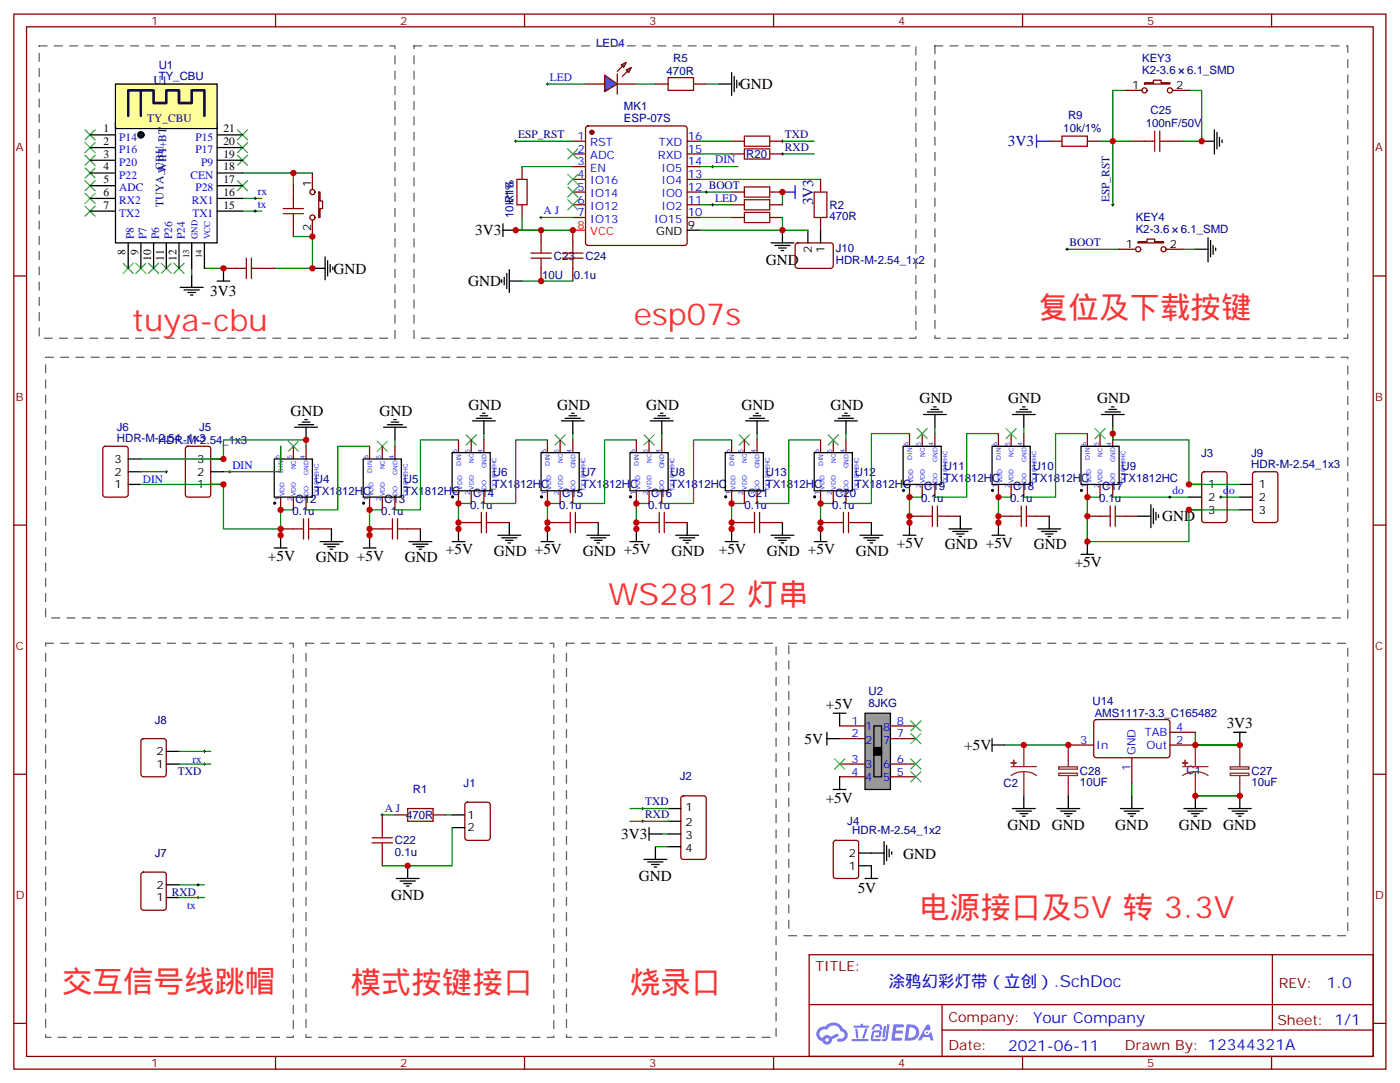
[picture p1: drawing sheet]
<svg xmlns="http://www.w3.org/2000/svg" width="389mm" height="301mm" viewBox="0 0 389 301" stroke-linecap="round" stroke-linejoin="round" font-family="sans-serif">
<g fill="none" stroke="#870000" stroke-width=".35">
<path d="M159.1 39.2h3.5M162.8 35.2l.5-.2h26.8l.5 .2 .2 .5v31.7l-.2 .5-.5 .2h-26.8l-.5-.2-.2-.5v-31.7zM190.8 39.2h3.5M203.2 39.2h3.5M213.7 39.2h3.6M291.4 39.2h3.5M301.9 39.2h3.6M312.5 25.1h4.6M314.3 39.2h3.5M317.8 23h2.5v-.7h2.1v.7h2.5v.3h-7.1zM324.9 39.2h3.5M325.6 25.1h4.6"/>
<path d="M81.5 51.5v3.6M86.7 48v4.6M88.5 53.3h.4v2.5h.7v2.1h-.7v2.5h-.4zM145 46.2v3.6M145 56.8v3.6M159.1 42.7h3.5M159.1 46.2h3.5M159.1 49.8h3.5M159.1 53.3h3.5M159.1 56.8h3.5M190.8 42.7h3.5M190.8 46.2h3.5"/>
<path d="M190.8 49.8h3.5M190.8 53.3h3.5M190.8 56.8h3.5M203.2 42.7h3.5M203.2 53.3h3.5M203.2 56.8h3.5M213.7 42.7h3.6M213.7 53.3h3.6M213.7 56.8h3.6M62.1 74.5h3.5M72.6 74.5h3.6M81.5 62.1v3.6"/>
<path d="M86.7 61.1v4.6M150.2 63.9v3.5M150.2 74.5v3.5M159.1 63.9v3.5M159.1 74.5v3.5M159.1 60.4h3.5M190.8 60.4h3.5M203.2 60.4h3.5M213.7 60.4h3.6M310.8 69.2h4.5M316.1 67.1h2.4v-.7h2.1v.7h2.5v.3h-7zM323.8 69.2h4.6"/>
<path d="M77.9 123.9v3.5M77.9 138v3.5M81.5 123.9v3.5M81.5 138v3.5M85 123.9v3.5M85 138v3.5M102.6 123.9v3.5M102.6 138v3.5M106.2 123.9v3.5M106.2 138v3.5M109.7 123.9v3.5M109.7 138v3.5"/>
<path d="M127.3 122.1v3.5M127.3 136.2v3.5M130.8 122.1v3.5M130.8 136.2v3.5M134.4 122.1v3.5M134.4 136.2v3.5M152 122.1v3.5M152 136.2v3.5M155.5 122.1v3.5M155.5 136.2v3.5M159.1 122.1v3.5M159.1 136.2v3.5"/>
<path d="M176.7 122.1v3.5M176.7 136.2v3.5M180.2 122.1v3.5M180.2 136.2v3.5M183.8 122.1v3.5M183.8 136.2v3.5M203.2 122.1v3.5M203.2 136.2v3.5M206.7 122.1v3.5M206.7 136.2v3.5M210.2 122.1v3.5M210.2 136.2v3.5"/>
<path d="M227.9 122.1v3.5M227.9 136.2v3.5M231.4 122.1v3.5M231.4 136.2v3.5M234.9 122.1v3.5M234.9 136.2v3.5M252.6 120.3v3.6M252.6 134.4v3.6M256.1 120.3v3.6M256.1 134.4v3.6M259.6 120.3v3.6M259.6 134.4v3.6"/>
<path d="M277.2 120.3v3.6M277.2 134.4v3.6M280.8 120.3v3.6M280.8 134.4v3.6M284.3 120.3v3.6M284.3 134.4v3.6M301.9 120.3v3.6M301.9 134.4v3.6M305.5 120.3v3.6M305.5 134.4v3.6M309 120.3v3.6M309 134.4v3.6"/>
<path d="M77.9 146.8h3.6M88.5 146.8h3.5M102.6 146.8h3.6M113.2 146.8h3.5M127.3 145h3.5M137.9 145h3.5M152 145h3.5M162.6 145h3.5M176.7 145h3.5M187.3 145h3.5M203.2 145h3.5M213.7 145h3.6"/>
<path d="M227.9 145h3.5M238.4 145h3.6M252.6 143.3h3.5M263.1 143.3h3.6M277.2 143.3h3.6M287.8 143.3h3.6M301.9 143.3h3.6M312.5 143.3h3.6M303.9 199.9l.5-.2 20 .1 .5 .6-.1 9.5-.6 .4-20.1-.1-.4-.6v-9.2zM296.7 206.8h7M314.3 210.3v7M324.9 206.8h7"/>
<path d="M324.9 203.2h7M106.2 226.2v3.5M106.2 236.7v3.6"/>
<circle cx="317.8" cy="25.1" r=".71"/>
<circle cx="324.9" cy="25.1" r=".71"/>
<circle cx="86.7" cy="53.3" r=".71"/>
<circle cx="86.7" cy="60.4" r=".71"/>
<circle cx="316.1" cy="69.2" r=".71"/>
<circle cx="323.1" cy="69.2" r=".71"/>
</g>
<g fill="none" stroke="#008700" stroke-width=".35">
<path d="M194.3 39.2h8.9M217.3 39.2h8.8M305.5 39.2h8.8M312.5 25.1h-3.5v31.7M330.2 25.1h3.5v14.1h-5.3M67.3 48h14.2v3.5M67.3 58.6h5.3M67.3 55.1h5.3M81.5 48h5.2M145 46.2h14.1M194.3 46.2h10.6M194.3 42.7h8.9"/>
<path d="M194.3 53.3h8.9M194.3 56.8h8.9M217.3 53.3v3.5M217.3 42.7h8.8M53.2 74.5v1.7M56.8 74.5h5.3M81.5 65.7h5.2v8.8h-10.5M145 60.4v3.5h-1.8h15.9M145 78h14.1M194.3 60.4h8.9M217.3 60.4v3.5h-23M296.3 69.2h14.5"/>
<path d="M328.4 69.2h3.5M259.6 118.6v1.7M284.3 118.6v1.7M77.9 123.9v7h-15.8M102.6 123.9h-8.8v17.6h-8.8M109.7 122.1v1.8M127.3 122.1h-10.6v19.4h-7M130.8 139.7h-3.5v7.1v-1.8M134.4 120.3v1.8M152 122.1h-8.8v17.6h-8.8M155.5 139.7h-3.5v7.1v-1.8M159.1 120.3v1.8"/>
<path d="M176.7 122.1h-8.8v17.6h-8.8M180.2 139.7h-3.5v7.1v-1.8M183.8 120.3v1.8M203.2 122.1h-10.6v17.6h-8.8M206.7 139.7h-3.5v7.1v-1.8M210.2 120.3v1.8M227.9 122.1h-8.9v17.6h-8.8M231.4 139.7h-3.5v7.1v-1.8M234.9 120.3v1.8M252.6 120.3h-10.6v19.4h-7.1M256.1 138h-3.5v7v-1.7M277.2 120.3h-8.8v17.7h-8.8"/>
<path d="M280.8 138h-3.6v7v-1.7M301.9 120.3h-8.8v17.7h-8.8M305.5 138h-3.6v12.3v-7M309 138h21.2M81.5 141.5h-3.6v7.1v-1.8M106.2 141.5h-3.6v7.1v-1.8M279 206.8h17.7M314.3 217.3v3.6M331.9 203.2v3.6h12.4h-12.4"/>
</g>
<g fill="none" stroke="#000" stroke-width=".35">
<path d="M333.7 39.2h3.5M337.2 36v6.7M337.9 36.7v4.6M338.6 38.1v2.5M339.3 38.8v.7M50.1 79.8h6.3M53.2 76.2v3.6M60.3 78h3.5M62.1 74.5v3.5M86.7 74.5h3.6M90.3 71.3v6.3M91 72.4v4.2"/>
<path d="M91.7 73.4v2.1M92.4 74.1v.7M139.3 77.6v.8M139.7 63.9h3.5M139.7 62.1v3.6M140 76.9v2.2M140.7 75.9v4.2M141.4 74.8v6.4M141.4 78h3.6M190.8 63.9h3.5M214.1 67.4h6.4M215.2 68.1h4.2"/>
<path d="M216.2 68.8h2.1M216.9 69.5h.7M217.3 63.9v3.5M331.9 69.2h3.6M335.5 66v6.7M336.2 66.7v4.6M336.9 68.1v2.5M337.6 68.8v.7M51.1 80.5h4.3M52.2 81.2h2.1M52.9 81.9h.7M81.8 118.6h6.4"/>
<path d="M82.9 117.9h4.2M83.9 117.2h2.1M84.6 116.5h.7M85 118.6v3.5M106.5 118.6h6.4M107.6 117.9h4.2M108.6 117.2h2.1M109.3 116.5h.7M109.7 118.6v3.5M131.2 116.8h6.3M132.3 116.1h4.2M133.3 115.4h2.1"/>
<path d="M134 114.7h.7M134.4 116.8v3.5M155.9 116.8h6.3M157 116.1h4.2M158 115.4h2.1M158.7 114.7h.7M159.1 116.8v3.5M180.6 116.8h6.3M181.6 116.1h4.3M182.7 115.4h2.1M183.4 114.7h.7M183.8 116.8v3.5"/>
<path d="M207 116.8h6.4M208.1 116.1h4.2M209.2 115.4h2.1M209.9 114.7h.7M210.2 116.8v3.5M231.7 116.8h6.4M232.8 116.1h4.2M233.9 115.4h2.1M234.6 114.7h.7M234.9 116.8v3.5M256.4 115h6.4M257.5 114.3h4.2"/>
<path d="M258.6 113.6h2.1M259.3 112.9h.7M259.6 115v3.6M281.1 115h6.4M282.2 114.3h4.2M283.2 113.6h2.2M284 112.9h.7M284.3 115v3.6M305.8 115h6.4M306.9 114.3h4.2M307.9 113.6h2.2M308.6 112.9h.8"/>
<path d="M309 115v3.6M76.2 127.4h10.5v10.6h-10.5zM100.9 127.4h10.5v10.6h-10.5zM125.6 125.6h10.5v10.6h-10.5zM150.2 125.6h10.6v10.6h-10.6zM174.9 125.6h10.6v10.6h-10.6zM201.4 125.6h10.6v10.6h-10.6zM226.1 125.6h10.6v10.6h-10.6zM250.8 123.9h10.6v10.5h-10.6zM275.5 123.9h10.6v10.5h-10.6zM300.2 123.9h10.6v10.5h-10.6zM76.2 152.1h3.5"/>
<path d="M77.9 148.6v3.5M88.9 150.3h6.3M89.9 151h4.3M91 151.7h2.1M91.7 152.4h.7M92 146.8v3.5M100.9 152.1h3.5M102.6 148.6v3.5M113.6 150.3h6.3M114.6 151h4.3M115.7 151.7h2.1M116.4 152.4h.7"/>
<path d="M116.7 146.8v3.5M125.6 150.3h3.5M127.3 146.8v3.5M138.3 148.6h6.3M139.3 149.3h4.2M140.4 150h2.1M141.1 150.7h.7M141.4 145v3.6M150.2 150.3h3.6M152 146.8v3.5M162.9 148.6h6.4M164 149.3h4.2"/>
<path d="M165.1 150h2.1M165.8 150.7h.7M166.1 145v3.6M174.9 150.3h3.6M176.7 146.8v3.5M187.6 148.6h6.4M188.7 149.3h4.2M189.8 150h2.1M190.5 150.7h.7M190.8 145v3.6M201.4 150.3h3.5M203.2 146.8v3.5"/>
<path d="M214.1 148.6h6.4M215.2 149.3h4.2M216.2 150h2.1M216.9 150.7h.7M217.3 145v3.6M226.1 150.3h3.5M227.9 146.8v3.5M238.8 148.6h6.3M239.9 149.3h4.2M240.9 150h2.1M241.6 150.7h.7M242 145v3.6"/>
<path d="M250.8 148.6h3.5M252.6 145v3.6M263.5 146.8h6.3M264.5 147.5h4.3M265.6 148.2h2.1M266.3 148.9h.7M266.7 143.3v3.5M275.5 148.6h3.5M277.2 145v3.6M288.2 146.8h6.3M289.2 147.5h4.3M290.3 148.2h2.1"/>
<path d="M291 148.9h.7M291.4 143.3v3.5M300.2 153.8h3.5M301.9 150.3v3.5M316.1 143.3h3.5M319.6 140.1v6.3M320.3 141.1v4.3M321 142.2v2.1M321.7 142.9v.7M275.5 206.8h3.5M275.5 205v3.5M342.5 203.2h3.5"/>
<path d="M344.3 203.2v3.6M281.1 224.4h6.4M282.2 225.1h4.2M283.2 225.8h2.2M284 226.5h.7M284.3 220.9v3.5M293.5 224.4h6.3M294.5 225.1h4.3M295.6 225.8h2.1M296.3 226.5h.7M296.7 220.9v3.5M311.1 224.4h6.4"/>
<path d="M312.2 225.1h4.2M313.2 225.8h2.1M313.9 226.5h.7M314.3 220.9v3.5M328.8 224.4h6.3M329.8 225.1h4.2M330.9 225.8h2.1M331.6 226.5h.7M331.9 220.9v3.5M341.1 224.4h6.4M342.2 225.1h4.2M343.2 225.8h2.1"/>
<path d="M343.9 226.5h.7M344.3 220.9v3.5"/>
<circle cx="76.3" cy="139.6" r=".25"/>
<circle cx="101" cy="139.6" r=".25"/>
<circle cx="125.7" cy="137.9" r=".25"/>
<circle cx="150.3" cy="137.9" r=".25"/>
<circle cx="175" cy="137.9" r=".25"/>
<circle cx="201.5" cy="137.9" r=".25"/>
<circle cx="226.2" cy="137.9" r=".25"/>
<circle cx="250.9" cy="136.1" r=".25"/>
<circle cx="275.6" cy="136.1" r=".25"/>
<circle cx="300.3" cy="136.1" r=".25"/>
</g>
<g fill="none" stroke="#a10000" stroke-width=".35">
<path d="M206.7 37.8h7v2.8h-7zM294.9 37.8h7v2.8h-7zM317.8 39.2h2.8M320.6 36.4v5.6M322.1 36.4v5.6M322.1 39.2h2.8M78.6 59.3h5.7M78.6 57.9h5.7M81.5 55.1v2.8M81.5 59.3v2.8M143.5 49.8h2.9v7h-2.9zM206.7 58.9h7v2.9h-7z"/>
<path d="M206.7 55.4h7v2.8h-7zM206.7 51.9h7v2.8h-7zM206.7 41.3h7v2.8h-7zM65.6 74.5h2.8M68.4 71.6v5.7M69.8 74.5h2.8M69.8 71.6v5.7M147.4 71.6h5.7M147.4 70.2h5.7M150.2 67.4v2.8M150.2 71.6v2.9M156.2 71.6h5.7"/>
<path d="M156.2 70.2h5.7M159.1 67.4v2.8M159.1 71.6v2.9M81.5 146.8h2.8M84.3 144v5.6M85.7 144v5.6M85.7 146.8h2.8M106.2 146.8h2.8M109 144v5.6M110.4 146.8h2.8M110.4 144v5.6M130.8 145h2.9"/>
<path d="M133.7 142.2v5.6M135.1 142.2v5.6M135.1 145h2.8M155.5 145h2.9M158.4 142.2v5.6M159.8 145h2.8M159.8 142.2v5.6M180.2 145h2.9M183.1 142.2v5.6M184.5 145h2.8M184.5 142.2v5.6M206.7 145h2.8"/>
<path d="M209.5 142.2v5.6M210.9 145h2.8M210.9 142.2v5.6M231.4 145h2.8M234.2 142.2v5.6M235.6 145h2.8M235.6 142.2v5.6M256.1 143.3h2.8M258.9 140.4v5.7M260.3 143.3h2.8M260.3 140.4v5.7M280.8 143.3h2.8"/>
<path d="M283.6 140.4v5.7M285 143.3h2.8M285 140.4v5.7M305.5 143.3h2.8M308.3 140.4v5.7M309.7 140.4v5.7M309.7 143.3h2.8M103.3 233.9h5.7M103.3 232.5h5.7M106.2 229.7v2.8M106.2 233.9v2.8"/>
</g>
<g fill="none" stroke="#3c3" stroke-width=".35">
<path d="M23.6 39.5l2.8 2.9M23.6 36l2.8 2.8M26.4 39.5l-2.8 2.9M26.4 36l-2.8 2.8M65.9 39.5l2.9 2.9M65.9 36l2.9 2.8M68.8 39.5l-2.9 2.9M68.8 36l-2.9 2.8M23.6 57.2l2.8 2.8M23.6 53.7l2.8 2.8M23.6 50.1l2.8 2.9M23.6 46.6l2.8 2.8"/>
<path d="M23.6 43.1l2.8 2.8M26.4 57.2l-2.8 2.8M26.4 53.7l-2.8 2.8M26.4 50.1l-2.8 2.9M26.4 46.6l-2.8 2.8M26.4 43.1l-2.8 2.8M65.9 50.1l2.9 2.9M65.9 43.1l2.9 2.8M68.8 50.1l-2.9 2.9M68.8 43.1l-2.9 2.8M157.7 41.3l2.8 2.8M160.5 41.3l-2.8 2.8"/>
<path d="M34.2 73.1l2.8 2.8M37 73.1l-2.8 2.8M37.7 73.1l2.8 2.8M40.5 73.1l-2.8 2.8M41.2 73.1l2.9 2.8M44.1 73.1l-2.9 2.8M44.8 73.1l2.8 2.8M47.6 73.1l-2.8 2.8M48.3 73.1l2.8 2.8M51.1 73.1l-2.8 2.8M254.7 118.9l2.8 2.8M257.5 118.9l-2.8 2.8"/>
<path d="M279.4 118.9l2.8 2.8M282.2 118.9l-2.8 2.8M304.1 118.9l2.8 2.8M306.9 118.9l-2.8 2.8M80 122.4l2.9 2.9M82.9 122.4l-2.9 2.9M104.7 122.4l2.9 2.9M107.6 122.4l-2.9 2.9M129.4 120.7l2.9 2.8M132.3 120.7l-2.9 2.8M154.1 120.7l2.9 2.8M157 120.7l-2.9 2.8"/>
<path d="M178.8 120.7l2.8 2.8M181.6 120.7l-2.8 2.8M205.3 120.7l2.8 2.8M208.1 120.7l-2.8 2.8M230 120.7l2.8 2.8M232.8 120.7l-2.8 2.8"/>
</g>
<circle cx="164.4" cy="36.7" r=".53" fill="#870000" stroke="#870000" stroke-width=".35"/>
<path d="M159.1 63.9h3.5" fill="none" stroke="#f00" stroke-width=".35"/>
<g fill="none" stroke="#000" stroke-width=".28">
<path d="M142.8 39.2h.7M143.2 38.8v.7M151.7 23.3h.7M152 23v.7M216.9 39.2h.7M217.3 38.8v.7M195.8 53.3h.7M196.1 53v.7M197.5 46.2h.7M197.5 56.8h.7M197.9 45.9v.7M197.9 56.5v.7"/>
<path d="M216.9 42.7h.7M217.3 42.4v.7M308.6 56.8h.8M309 56.5v.7M295.9 69.2h.8M296.3 68.8v.7M63.5 130.9h.7M63.8 130.6v.7"/>
</g>
<path d="M259.6 12.7h114.7v81.2h-114.7zM219 178.5h155.3v81.2h-155.3z" fill="none" stroke="#666" stroke-width=".35" stroke-dasharray="2.1 2.1"/>
<path d="M287.8 39.2h3.6M287.8 37.4v3.6M217.3 53.3h3.5M220.8 51.5v3.6" fill="none" stroke="#00f" stroke-width=".35"/>
<path d="M294 212.8h5.2v.7h-5.2zM294 214.6h5.2v.6h-5.2zM296.7 206.8v6M296.7 215.2v5.7M341.6 212.8h5.2v.7h-5.2zM341.6 214.6h5.2v.6h-5.2zM344.3 206.8v6M344.3 215.2v5.7" fill="none" stroke="#8c2424" stroke-width=".35"/>
<path d="M167.9 20.8l3.5 2.5-3.5 2.1z" fill="#09f" stroke="#870000" stroke-width=".35"/>
<path d="M171.4 20.5v5.6z" fill="#f00" stroke="#870000" stroke-width=".35"/>
<g fill="#870000" stroke="#870000" stroke-width=".35">
<path d="M171.4 19.8l1.4-1.4z"/>
<path d="M172.8 21.2l1.4-1.4z"/>
</g>
<g fill="#09f" stroke="#870000" stroke-width=".35">
<path d="M172.5 18l1.4-.7-.7 1.4z"/>
<path d="M173.9 19.4l1.4-.7-.7 1.4z"/>
</g>
<path d="M162.6 23.3h5.3M171.4 23.3h5.3M182 23.3h3.5M192.6 23.3h3.5M333.9 131.1l.5-.2h5.6l.7 .4v13l-.4 .7h-5.9l-.7-.4v-13zM39.4 205.2l.4-.2h5.7l.6 .4 .1 9.5-.5 .6-5.9 .1-.6-.5-.1-9.4zM109.7 226.2h3.5M120.3 226.2h3.5M129.3 222.8l.5-.2h5.6l.7 .5v9.4l-.4 .7h-5.9l-.7-.4v-9.5zM189.3 221.1l.5-.2h5.6l.7 .4v16.5l-.5 .7h-5.8l-.7-.4v-16.5zM39.4 242.2l.4-.2h5.7l.6 .5 .1 9.4-.5 .7h-5.9l-.6-.4-.1-9.5z" fill="none" stroke="#870000" stroke-width=".35"/>
<path d="M185.5 21.6h7.1v3.5h-7.1zM113.2 224.4h7.1v3.5h-7.1z" fill="none" stroke="#a10000" stroke-width=".35"/>
<g fill="none" stroke="#008700" stroke-width=".35">
<path d="M143.2 39.2h15.9M152 23.3h10.6M176.7 23.3h5.3M196.1 23.3h3.5M150.2 60.4h8.9M49.7 212.1h8.8M56.8 208.5h1.7M331.9 206.8h12.4M106.2 226.2h3.5M123.8 226.2h1.8M174.9 227.9h10.6M174.9 224.4h10.6"/>
<path d="M182 235h3.5M183.8 231.5h1.7M331.9 220.9h12.4M49.7 245.6h7.1M49.7 249.1h7.1"/>
</g>
<g fill="none" stroke="#000" stroke-width=".35">
<path d="M199.6 23.3h3.6M203.2 20.1v6.4M203.9 21.2v4.2M204.6 22.3v2.1M205.3 23v.7M330.2 134.4h3.5M330.2 138h3.5M330.2 141.5h3.5M46.2 212.1h3.5M46.2 208.5h3.5M125.6 226.2h3.5M125.6 229.7h3.5"/>
<path d="M178.8 238.5h6.4M179.9 239.2h4.2M180.2 231.5h3.6M180.2 229.7v3.5M180.9 239.9h2.2M182 235v3.5M185.5 224.4h3.6M185.5 227.9h3.6M185.5 231.5h3.6M185.5 235h3.6M242 236.7h3.5M245.5 233.6v6.3"/>
<path d="M246.2 234.6v4.3M246.9 235.7v2.1M247.6 236.4v.7M46.2 249.1h3.5M46.2 245.6h3.5M110 243.8h6.4M111.1 244.5h4.2M112.1 245.2h2.2M112.9 245.9h.7M113.2 240.3v3.5M181.6 240.6h.8"/>
</g>
<g fill="none" stroke="#000" stroke-width=".28">
<path d="M70.5 58.6h.7M70.5 55.1h.7M70.9 54.7v.7M70.9 58.2v.7M149.9 60.4h.7M150.2 60v.7M56.4 212.1h.7M56.8 211.7v.7M105.8 226.2h.7M106.2 225.8v.7M178.1 227.9h.7M178.1 224.4h.7"/>
<path d="M178.5 224v.8M178.5 227.6v.7M54.6 249.1h.8M55 248.7v.7"/>
</g>
<path d="M12.7 178.5h68.8v109.4h-68.8z" fill="none" stroke="#666" stroke-width=".35" stroke-dasharray="2.1 2.1"/>
<path d="M157.7 48.4l2.8 2.8M157.7 51.9l2.8 2.8M157.7 55.4l2.8 2.8M160.5 48.4l-2.8 2.8M160.5 51.9l-2.8 2.8M160.5 55.4l-2.8 2.8" fill="none" stroke="#3c3" stroke-width=".35"/>
<path d="M32.1 33.9h28.2v33.5h-28.2z" fill="#fff" stroke="#000" stroke-width=".35"/>
<path d="M32.1 23.3h28.2v12.4h-28.2z" fill="#ff9" stroke="#000" stroke-width=".35"/>
<g fill="none" stroke="#000" stroke-width=".35">
<path d="M25 37.4h7.1M60.3 37.4h7M25 58.6h7.1M25 55.1h7.1M25 51.5h7.1M25 48h7.1M25 44.5h7.1M25 41h7.1M60.3 58.6h7M60.3 55.1h7M60.3 51.5h7M60.3 48h7"/>
<path d="M60.3 44.5h7M60.3 41h7M35.6 67.4v7.1M39.1 67.4v7.1M42.7 67.4v7.1M46.2 67.4v7.1M49.7 67.4v7.1M53.2 67.4v7.1M56.8 67.4v7.1"/>
</g>
<path d="M35.6 32.1v-7h7.1v3.5h3.5v-3.5h3.5v3.5h3.5v-3.5h3.6v7M39.1 25.1v7" fill="none" stroke="#003" stroke-width=".71"/>
<circle cx="39.1" cy="37.4" r=".88" fill="#003" stroke="#000" stroke-width=".35"/>
<path d="M39.1 130.9h7.1M339 138h5.3M49.7 208.5h7.1M125.6 229.7v10.6h-19.4" fill="none" stroke="#008700" stroke-width=".35"/>
<path d="M280.8 212.8h7M284.3 214.2l1.9 .2 1.6 .8M284.3 214.2l-1.8 .2-1.7 .8M284.3 206.8v6M284.3 214.2v6.7M328.4 212.8h7.1M331.9 214.2l1.9 .2 1.7 .8M331.9 214.2l-1.8 .2-1.7 .8M331.9 206.8v6M331.9 214.2v6.7" fill="none" stroke="#8c2424" stroke-width=".35"/>
<g fill="#8c2424" stroke="#8c2424" stroke-width=".35">
<path d="M280.8 211.7h1.4z"/>
<path d="M281.5 211v1.4z"/>
<path d="M328.4 211.7h1.4z"/>
<path d="M329.1 211v1.4z"/>
</g>
<path d="M45.8 130.9h.7M46.2 130.6v.7M324.5 138h.7M324.9 137.6v.7M338.6 138h.7M339 137.6v.7M56.4 208.5h.7M56.8 208.2v.7M54.6 245.6h.8M55 245.2v.7" fill="none" stroke="#000" stroke-width=".28"/>
<path d="M28.8 124.1l.4-.2h5.7l.6 .4 .1 13-.5 .6-5.9 .1-.6-.5-.1-12.9zM51.7 124.1l.5-.2h5.6l.7 .4v13l-.4 .6-5.9 .1-.7-.5v-12.9zM348 131.1l.5-.2h5.7l.6 .4 .1 13-.5 .7h-5.9l-.6-.4-.1-13zM231.6 233.4l.5-.2h5.6l.7 .5v9.4l-.4 .6-5.9 .1-.7-.5v-9.4z" fill="none" stroke="#870000" stroke-width=".35"/>
<path d="M35.6 127.4h3.5M35.6 134.4h3.5M35.6 130.9h3.5M58.5 127.4h3.6M58.5 134.4h3.6M58.5 130.9h3.6M344.3 134.4h3.5M344.3 138h3.5M344.3 141.5h3.5M238.4 236.7h3.6M238.4 240.3h3.6" fill="none" stroke="#000" stroke-width=".35"/>
<path d="M240.2 197.9h7.1v21.2h-7.1z" fill="#999" stroke="#000" stroke-width=".35"/>
<g fill="none" stroke="#870000" stroke-width=".35">
<path d="M3.8 3.9h381v292.8h-381zM7.4 7.4h373.9v285.8h-373.9zM76.5 3.9v3.5M145.7 3.9v3.5M214.8 3.9v3.5M284 3.9v3.5M353.1 3.9v3.5M227.9 49.8v3.5M3.8 76.6h3.6M221 67.6l.5-.2 9.5 .1 .4 .6-.1 5.9-.6 .5-9.5-.1-.4-.6v-5.7zM227.9 60.4v3.5M381.3 76.6h3.5"/>
<path d="M3.8 145.7h3.6M381.3 145.7h3.5M3.8 214.9h3.6M233.2 201.5h7M233.2 205h7M233.2 212.1h7M233.2 215.6h7M247.3 201.5h7M247.3 205h7M247.3 212.1h7M247.3 215.6h7M381.3 214.9h3.5"/>
<path d="M224.7 265h156.6v28.2h-156.6zM224.7 278.8h156.5M261.6 278.8v14.1M353.3 265v20.9M3.8 284h3.6M76.5 293.2v3.5M145.7 293.2v3.5M214.8 293.2v3.5M261.6 285.9h119.6M284 293.2v3.5M353.1 293.2v3.5M381.3 284h3.5"/>
</g>
<path d="M224.3 63.9v3.5M227.9 63.9v3.5M231.4 197.9h3.5M233.2 197.9v3.6M229.6 205h3.6M229.6 203.2v3.6M231.4 219.1h3.5M233.2 215.6v3.5M242.7 201.5h2.1v14.1h-2.1zM240.2 243.8h3.5M242 240.3v3.5" fill="none" stroke="#000" stroke-width=".35"/>
<path d="M242.7 207.5h2.1v2.1h-2.1z" fill="#000" stroke="#000" stroke-width=".35"/>
<path d="M231.7 210.6l2.9 2.9M234.6 210.6l-2.9 2.9M252.9 200.1l2.8 2.8M252.9 203.6l2.8 2.8M252.9 210.6l2.8 2.9M252.9 214.2l2.8 2.8M255.7 200.1l-2.8 2.8M255.7 203.6l-2.8 2.8M255.7 210.6l-2.8 2.9M255.7 214.2l-2.8 2.8" fill="none" stroke="#3c3" stroke-width=".35"/>
<path d="M194.3 49.8h33.6M217.3 63.9h7" fill="none" stroke="#008700" stroke-width=".35"/>
<path d="M226.1 53.3h3.5v7.1h-3.5z" fill="none" stroke="#a10000" stroke-width=".35"/>
<g fill="#5487ff">
<path d="M248.1 284.3h2.6l.3 .2-.1 .6h-2l-.1 .9h1.6l.4 .4-.5 .4h-1.6l-.2 1.2 1.8 .1 .2 .3-.2 .3-2.8 .1z"/>
<path d="M257.4 284.4h.7l.3 1.3-.6 .3a.74 .74 0 0 0-1.1 .3 .74 .74 0 0 0 .5 1 .74 .74 0 0 0 .9-.6l.5-.3 .6 2.3h-.8l-.3-.9h-1.8l-.5 .9h-.9z"/>
<path d="M245.5 284.8h.6l-.4 2.9a.31 .31 0 0 1-.4 .3 .31 .31 0 0 1-.3-.4z"/>
<path d="M246.4 284.3h.6l-.5 3.9a.89 .89 0 0 1-.7 .7 .89 .89 0 0 1-.9-.3l1-.4z"/>
<path d="M242.7 284.4l.7-.2 1.1 .2 .6 1.2-.6 .2-.4-1-1.1 .2a.95 .95 0 0 1-.9 .8l-.1-.2z"/>
<path d="M242.4 286.1l1.8-.1a.89 .89 0 0 1 .4 1.4l-.3 .5h-1a.29 .29 0 0 1-.3-.3 .29 .29 0 0 1 .3-.2l.7-.1 .2-.8-1.5 .1-.3 1.7 1.9 .1a.29 .29 0 0 1 .3 .3 .29 .29 0 0 1-.3 .3l-2-.1-.4-.2 .2-2.1z"/>
<path d="M236.5 288.4h4.4a.3 .3 0 0 1 .3 .3 .3 .3 0 0 1-.3 .3h-4.3z"/>
<path d="M240.2 285.4h.7l-.5 1.7a1.02 1.02 0 0 1-.7 1.2l-.3-.3z"/>
<path d="M237.5 285.5h.6l.2 2.4-.2 .3-.3-.2z"/>
<path d="M237 284.7h1.9l.2-.6h.5v.6h1.5a.29 .29 0 0 1 .3 .3 .29 .29 0 0 1-.3 .2h-4z"/>
<path d="M251.8 284.3l-.6 4.5h1.4a2.27 2.27 0 0 0 2.6-2.3 2.27 2.27 0 0 0-2.7-2.2zM252.6 285.1a1.5 1.5 0 0 1 1.8 1.5 1.5 1.5 0 0 1-2 1.4h-.2z"/>
<path d="M227.3 285.5a2.09 2.09 0 0 0 1.1 3.5 1.37 1.37 0 0 0 1.5 .9 1.37 1.37 0 0 0 1.1-1.4l1.9-1-.4-.7-1.8 .9a1.4 1.4 0 0 0-2.3 .5 1.32 1.32 0 0 1-.7-1.9 1.32 1.32 0 0 1 1.9-.5 2.02 2.02 0 0 1 2.1-1.2 2.02 2.02 0 0 1 1.8 1.6 1.09 1.09 0 0 1 1 1.4 1.09 1.09 0 0 1-1.5 .7 .41 .41 0 0 0-.5 .3 .41 .41 0 0 0 .3 .5 1.89 1.89 0 0 0 2.5-1.2 1.89 1.89 0 0 0-1.2-2.4 2.98 2.98 0 0 0-5-.7l-1 .2zM229.1 288.6a.55 .55 0 0 1 1.1 0 .55 .55 0 0 1-1.1 0z"/>
<circle cx="257.4" cy="286.6" r=".28"/>
</g>
<path d="M309 118.6v3.5h21.2v12.3h14.1M39.1 134.4h23v12.4h15.8M85 123.9v-1.8h-22.9v5.3h-23M344.3 141.5h-14.1v8.8h-28.3" fill="none" stroke="#008700" stroke-width=".35"/>
<path d="M10.9 12.7h98.8v81.2h-98.8zM115 12.7h139.3v81.2h-139.3zM12.7 99.2h361.6v72.3h-361.6zM85 178.5h68.8v109.4h-68.8zM157.3 178.5h58.2v109.4h-58.2z" fill="none" stroke="#666" stroke-width=".35" stroke-dasharray="2.1 2.1"/>
<g fill="#c00">
<circle cx="77.9" cy="141.5" r=".88"/>
<circle cx="77.9" cy="148.6" r=".88"/>
<circle cx="77.9" cy="146.8" r=".88"/>
<circle cx="102.6" cy="146.8" r=".88"/>
<circle cx="102.6" cy="148.6" r=".88"/>
<circle cx="102.6" cy="141.5" r=".88"/>
<circle cx="127.3" cy="145" r=".88"/>
<circle cx="127.3" cy="146.8" r=".88"/>
<circle cx="127.3" cy="139.7" r=".88"/>
<circle cx="152" cy="145" r=".88"/>
<circle cx="152" cy="146.8" r=".88"/>
<circle cx="152" cy="139.7" r=".88"/>
<circle cx="176.7" cy="145" r=".88"/>
<circle cx="176.7" cy="146.8" r=".88"/>
<circle cx="176.7" cy="139.7" r=".88"/>
<circle cx="301.9" cy="138" r=".88"/>
<circle cx="301.9" cy="143.3" r=".88"/>
<circle cx="277.2" cy="138" r=".88"/>
<circle cx="277.2" cy="145" r=".88"/>
<circle cx="277.2" cy="143.3" r=".88"/>
<circle cx="252.6" cy="138" r=".88"/>
<circle cx="252.6" cy="145" r=".88"/>
<circle cx="252.6" cy="143.3" r=".88"/>
<circle cx="227.9" cy="139.7" r=".88"/>
<circle cx="227.9" cy="146.8" r=".88"/>
<circle cx="227.9" cy="145" r=".88"/>
<circle cx="203.2" cy="145" r=".88"/>
<circle cx="203.2" cy="146.8" r=".88"/>
<circle cx="203.2" cy="139.7" r=".88"/>
<circle cx="150.2" cy="63.9" r=".88"/>
<circle cx="159.1" cy="63.9" r=".88"/>
<circle cx="309" cy="39.2" r=".88"/>
<circle cx="333.7" cy="39.2" r=".88"/>
<circle cx="296.7" cy="206.8" r=".88"/>
<circle cx="331.9" cy="206.8" r=".88"/>
<circle cx="143.2" cy="63.9" r=".88"/>
<circle cx="150.2" cy="78" r=".88"/>
<circle cx="217.3" cy="53.3" r=".88"/>
<circle cx="217.3" cy="63.9" r=".88"/>
<circle cx="86.7" cy="65.7" r=".88"/>
<circle cx="86.7" cy="74.5" r=".88"/>
<circle cx="81.5" cy="48" r=".88"/>
<circle cx="62.1" cy="74.5" r=".88"/>
<circle cx="331.9" cy="220.9" r=".88"/>
<circle cx="344.3" cy="220.9" r=".88"/>
<circle cx="344.3" cy="206.8" r=".88"/>
<circle cx="301.9" cy="150.3" r=".88"/>
<circle cx="113.2" cy="240.3" r=".88"/>
<circle cx="284.3" cy="206.8" r=".88"/>
<circle cx="309" cy="120.3" r=".88"/>
<circle cx="330.2" cy="134.4" r=".88"/>
<circle cx="330.2" cy="141.5" r=".88"/>
<circle cx="62.1" cy="134.4" r=".88"/>
<circle cx="85" cy="122.1" r=".88"/>
<circle cx="62.1" cy="127.4" r=".88"/>
</g>
<g font-size="8.5" fill="#f33">
<text x="288.3" y="88.3">复位及下载按键</text>
<text x="36.7" y="91.9">tuya-cbu</text>
<text x="176" y="90.2">esp07s</text>
<text x="169" y="167.8">WS2812 灯串</text>
<text x="255.3" y="254.7">电源接口及5V 转 3.3V</text>
<text x="17.3" y="275.4">交互信号线跳帽</text>
<text x="97.3" y="275.6">模式按键接口</text>
<text x="174.9" y="275.6">烧录口</text>
</g>
<text font-size="4.6" fill="#00f" x="246.8" y="274">涂鸦幻彩灯带（立创）.SchDoc</text>
<g font-size="4.2">
<text x="205.5" y="24.8">GND</text>
<text x="131.9" y="65.3">3V3</text>
<text x="92.6" y="75.9">GND</text>
<text x="212.7" y="73.5">GND</text>
<text x="58.4" y="82">3V3</text>
<text x="130" y="79.4">GND</text>
<text x="130.1" y="113.7">GND</text>
<text x="154.7" y="113.7">GND</text>
<text x="179.4" y="113.7">GND</text>
<text x="205.9" y="113.7">GND</text>
<text x="230.6" y="113.7">GND</text>
<text x="255.3" y="111.9">GND</text>
<text x="280" y="111.9">GND</text>
<text x="304.7" y="111.9">GND</text>
<text x="80.7" y="115.4">GND</text>
<text x="105.4" y="115.4">GND</text>
<text x="322.7" y="144.5">GND</text>
<text x="74.4" y="155.6">+5V</text>
<text x="87.7" y="156">GND +5V</text>
<text x="112.4" y="156">GND</text>
<text x="123.8" y="153.9">+5V</text>
<text x="137.1" y="154.2">GND +5V</text>
<text x="161.8" y="154.2">GND +5V</text>
<text x="186.5" y="154.2">GND</text>
<text x="199.6" y="153.9">+5V</text>
<text x="213" y="154.2">GND +5V</text>
<text x="237.7" y="154.2">GND</text>
<text x="249" y="152.1">+5V</text>
<text x="262.3" y="152.5">GND +5V</text>
<text x="287" y="152.5">GND</text>
<text x="298.4" y="157.4">+5V</text>
<text x="229.4" y="196.8">+5V</text>
<text x="340.6" y="202.1">3V3</text>
<text x="223.4" y="206.4">5V</text>
<text x="267.7" y="208.2">+5V</text>
<text x="229.3" y="223">+5V</text>
<text x="172.5" y="232.9">3V3</text>
<text x="279.7" y="230.5">GND</text>
<text x="292.1" y="230.5">GND</text>
<text x="309.7" y="230.5">GND</text>
<text x="327.3" y="230.5">GND</text>
<text x="339.7" y="230.5">GND</text>
<text x="250.8" y="238.5">GND</text>
<text x="177.4" y="244.6">GND</text>
<text x="108.6" y="249.9">GND</text>
<text x="238.2" y="247.8">5V</text>
</g>
<g font-size="4.2" fill="#000080">
<text x="279.9" y="40.5">3V3</text>
<text x="225.8" y="56.9" transform="rotate(-90 225.8 56.9)">3V3</text>
</g>
<g font-size="4.2" fill="#00f">
<text x="368.5" y="274.2">1.0</text>
<text x="286.9" y="283.8">Your Company</text>
<text x="279.9" y="291.6">2021-06-11</text>
</g>
<g font-size="3.9" fill="#800">
<text x="226.4" y="269.6">TITLE:</text>
<text x="355.1" y="274.2">REV:</text>
<text x="263.4" y="283.8">Company:</text>
<text x="354.7" y="284.4">Sheet: 1/1</text>
<text x="263.4" y="291.4">Date:</text>
<text x="312.4" y="291.5">Drawn By: 12344321A</text>
</g>
<g font-size="3.2" fill="#800">
<text x="41.9" y="6.9">1</text>
<text x="111.1" y="6.9">2</text>
<text x="180.2" y="6.9">3</text>
<text x="249.4" y="6.9">4</text>
<text x="318.5" y="6.9">5</text>
<text x="4.4" y="42">A</text>
<text x="381.8" y="42">A</text>
<text x="4.4" y="111.2">B</text>
<text x="381.8" y="111.2">B</text>
<text x="4.4" y="180.3">C</text>
<text x="381.8" y="180.3">C</text>
<text x="4.4" y="249.4">D</text>
<text x="381.8" y="249.4">D</text>
<text x="41.9" y="296.2">1</text>
<text x="111.1" y="296.2">2</text>
<text x="180.2" y="296.2">3</text>
<text x="249.4" y="296.2">4</text>
<text x="318.5" y="296.2">5</text>
</g>
<g font-size="3.2" fill="#000080">
<text x="165.5" y="13.1">LED4</text>
<text x="186.9" y="17.3">R5</text>
<text x="317.1" y="17.3">KEY3</text>
<text x="42.7" y="23.3">U1</text>
<text x="44.1" y="22.3">TY_CBU</text>
<text x="44.1" y="19.1">U1</text>
<text x="185.1" y="20.9">470R</text>
<text x="317.1" y="20.4">K2-3.6</text>
<text x="329.7" y="20.4">6.1_SMD</text>
<text x="40.9" y="33.9">TY_CBU</text>
<text x="173.3" y="33.9">ESP-07S</text>
<text x="173.3" y="30.5">MK1</text>
<text x="296.6" y="32.9">R9</text>
<text x="318.2" y="35.3">100nF/50V</text>
<text x="319.5" y="31.5">C25</text>
<text x="143.9" y="38.3">ESP_RST</text>
<text x="218" y="38.3">TXD</text>
<text x="218" y="41.8">RXD</text>
<text x="295.3" y="36.7">10k/1%</text>
<text x="207.2" y="43.9">R20</text>
<text x="46.2" y="48" transform="rotate(-90 46.2 48)">WIFI+BT</text>
<text x="45.4" y="57.5" transform="rotate(-90 45.4 57.5)">TUYA_CBU</text>
<text x="142.6" y="56.3" transform="rotate(-90 142.6 56.3)">R16</text>
<text x="230.3" y="58">R2</text>
<text x="308.1" y="56.1" transform="rotate(-90 308.1 56.1)">ESP_RST</text>
<text x="142.6" y="60.6" transform="rotate(-90 142.6 60.6)">10k/1%</text>
<text x="230.3" y="61.1">470R</text>
<text x="315.4" y="64.6">K2-3.6</text>
<text x="315.4" y="61.4">KEY4</text>
<text x="327.9" y="64.6">6.1_SMD</text>
<text x="232.1" y="70">J10</text>
<text x="297" y="68.3">BOOT</text>
<text x="150.6" y="77.4">10U</text>
<text x="153.8" y="72.1">C23</text>
<text x="159.4" y="77.4">0.1u</text>
<text x="162.6" y="72.1">C24</text>
<text x="232.1" y="73.1">HDR-M-2.54_1x2</text>
<text x="32.4" y="119.7">J6</text>
<text x="55.3" y="119.7">J5</text>
<text x="32.4" y="122.8">HDR-M-2.54_1x3</text>
<text x="44" y="123.2">HDR-M-2.54_1x3</text>
<text x="262.1" y="130.4">U11</text>
<text x="286.8" y="130.4">U10</text>
<text x="311.5" y="130.4">U9</text>
<text x="333.5" y="126.7">J3</text>
<text x="347.4" y="129.9">HDR-M-2.54_1x3</text>
<text x="347.4" y="126.7">J9</text>
<text x="87.5" y="137.3">TX1812HC</text>
<text x="87.5" y="133.9">U4</text>
<text x="112.1" y="137.3">TX1812HC</text>
<text x="112.1" y="133.9">U5</text>
<text x="131.4" y="137.8">C14</text>
<text x="136.8" y="135.5">TX1812HC</text>
<text x="136.8" y="132.2">U6</text>
<text x="156.1" y="137.8">C15</text>
<text x="161.5" y="135.5">TX1812HC</text>
<text x="161.5" y="132.2">U7</text>
<text x="180.8" y="137.8">C16</text>
<text x="186.2" y="135.5">TX1812HC</text>
<text x="186.2" y="132.2">U8</text>
<text x="207.6" y="137.8">C21</text>
<text x="212.7" y="135.5">TX1812HC</text>
<text x="212.7" y="132.2">U13</text>
<text x="232" y="137.8">C20</text>
<text x="237.4" y="135.5">TX1812HC</text>
<text x="237.4" y="132.2">U12</text>
<text x="256.7" y="136.1">C19</text>
<text x="262.1" y="133.7">TX1812HC</text>
<text x="281.4" y="136.1">C18</text>
<text x="286.8" y="133.7">TX1812HC</text>
<text x="306.1" y="136.1">C17</text>
<text x="311.5" y="133.7">TX1812HC</text>
<text x="81.2" y="142.9">0.1u</text>
<text x="82" y="139.6">C12</text>
<text x="105.9" y="142.9">0.1u</text>
<text x="106.7" y="139.6">C13</text>
<text x="130.6" y="141.1">0.1u</text>
<text x="155.3" y="141.1">0.1u</text>
<text x="180" y="141.1">0.1u</text>
<text x="206.8" y="141.1">0.1u</text>
<text x="231.1" y="141.1">0.1u</text>
<text x="255.8" y="139.4">0.1u</text>
<text x="280.5" y="139.4">0.1u</text>
<text x="305.2" y="139.4">0.1u</text>
<text x="241.2" y="196.3">8JKG</text>
<text x="241.2" y="192.9">U2</text>
<text x="303.4" y="195.5">U14</text>
<text x="43" y="200.8">J8</text>
<text x="304" y="199.1">AMS1117-3.3_C165482</text>
<text x="49.4" y="215.2">TXD</text>
<text x="299.9" y="215">C28</text>
<text x="329.5" y="214.7">C1</text>
<text x="347.5" y="215">C27</text>
<text x="114.6" y="220.2">R1</text>
<text x="128.7" y="218.4">J1</text>
<text x="188.8" y="216.5">J2</text>
<text x="278.7" y="218.5">C2</text>
<text x="299.9" y="218.1">10UF</text>
<text x="347.5" y="218.1">10uF</text>
<text x="112.8" y="227.3">470R</text>
<text x="179.2" y="227">RXD</text>
<text x="179.2" y="223.5">TXD</text>
<text x="235.3" y="229">J4</text>
<text x="236.7" y="231.5">HDR-M-2.54_1x2</text>
<text x="43" y="237.9">J7</text>
<text x="109.7" y="237.6">0.1u</text>
<text x="109.7" y="234.4">C22</text>
<text x="47.8" y="248.7">RXD</text>
</g>
<g font-size="3.2" fill="#00f">
<text x="152.7" y="22.4">LED</text>
<text x="33.1" y="39">P14</text>
<text x="54.3" y="39">P15</text>
<text x="160.4" y="38.8">1</text>
<text x="163.9" y="40.6">RST</text>
<text x="182.9" y="40.6">TXD</text>
<text x="191" y="38.8">16</text>
<text x="33.1" y="42.5">P16</text>
<text x="33.1" y="46.1">P20</text>
<text x="54.3" y="42.5">P17</text>
<text x="55.9" y="46.1">P9</text>
<text x="160.4" y="42.4">2</text>
<text x="160.4" y="45.9">3</text>
<text x="163.9" y="44.1">ADC</text>
<text x="163.9" y="47.7">EN</text>
<text x="182.7" y="44.1">RXD</text>
<text x="183.7" y="47.7">IO5</text>
<text x="191" y="45.9">14</text>
<text x="191" y="42.4">15</text>
<text x="198.6" y="45.4">DIN</text>
<text x="33.1" y="49.6">P22</text>
<text x="33.1" y="53.1">ADC</text>
<text x="52.9" y="49.6">CEN</text>
<text x="54.3" y="53.1">P28</text>
<text x="160.4" y="49.4">4</text>
<text x="160.4" y="53">5</text>
<text x="163.9" y="51.2">IO16</text>
<text x="183.7" y="51.2">IO4</text>
<text x="191" y="53">12 BOOT</text>
<text x="191" y="49.4">13</text>
<text x="33.1" y="56.7">RX2</text>
<text x="53.3" y="56.7">RX1</text>
<text x="71.6" y="57.7">tx</text>
<text x="71.6" y="54.2">rx</text>
<text x="151" y="59.5">A J</text>
<text x="160.4" y="56.5">6</text>
<text x="163.9" y="54.7">IO14</text>
<text x="163.9" y="58.2">IO12</text>
<text x="183.7" y="58.2">IO2</text>
<text x="183.7" y="54.7">IO0</text>
<text x="191" y="56.5">11</text>
<text x="198.6" y="56">LED</text>
<text x="33.1" y="60.2">TX2</text>
<text x="53.4" y="60.2">TX1</text>
<text x="160.4" y="60">7</text>
<text x="163.9" y="61.8">IO13</text>
<text x="181.6" y="61.8">IO15</text>
<text x="191" y="60">10</text>
<text x="37.2" y="66.4" transform="rotate(-90 37.2 66.4)">P8</text>
<text x="40.7" y="66.4" transform="rotate(-90 40.7 66.4)">P7</text>
<text x="44.2" y="66.4" transform="rotate(-90 44.2 66.4)">P6</text>
<text x="47.8" y="66.4" transform="rotate(-90 47.8 66.4)">P26</text>
<text x="51.3" y="66.4" transform="rotate(-90 51.3 66.4)">P24</text>
<text x="64.5" y="130">DIN</text>
<text x="39.7" y="134">DIN</text>
<text x="325.6" y="137.1">do</text>
<text x="339.7" y="137.1">do</text>
<text x="236.4" y="201.1">1</text>
<text x="240.2" y="202.5">1</text>
<text x="245.2" y="202.9">8</text>
<text x="249" y="201.1">8</text>
<text x="326.6" y="202.9">4</text>
<text x="236.4" y="204.6">2</text>
<text x="240.2" y="206.4">2</text>
<text x="245.2" y="206.4">7</text>
<text x="249" y="204.6">7</text>
<text x="299.9" y="206.4">3</text>
<text x="304.4" y="207.8">In</text>
<text x="315.3" y="209.6" transform="rotate(-90 315.3 209.6)">GND</text>
<text x="317.9" y="204.3">TAB</text>
<text x="318.4" y="207.8">Out</text>
<text x="326.6" y="206.4">2</text>
<text x="53.5" y="211.7">rx</text>
<text x="236.4" y="211.7">3</text>
<text x="236.4" y="215.2">4</text>
<text x="240.2" y="213.1">3</text>
<text x="245.2" y="213.1">6</text>
<text x="249" y="215.2">5</text>
<text x="249" y="211.7">6</text>
<text x="313.9" y="214.1" transform="rotate(-90 313.9 214.1)">1</text>
<text x="240.2" y="216.6">4</text>
<text x="245.2" y="216.6">5</text>
<text x="106.9" y="225.3">A J</text>
<text x="51.9" y="252.2">tx</text>
</g>
<g font-size="3.2">
<text x="314.4" y="24.7">1</text>
<text x="326.6" y="24.7">2</text>
<text x="28.7" y="36.7">1</text>
<text x="28.7" y="40.3">2</text>
<text x="62.1" y="40.3">20</text>
<text x="62.1" y="36.7">21</text>
<text x="28.7" y="43.8">3</text>
<text x="28.7" y="47.3">4</text>
<text x="62.1" y="47.3">18</text>
<text x="62.1" y="43.8">19</text>
<text x="28.7" y="50.8">5</text>
<text x="62.1" y="50.8">17</text>
<text x="86.4" y="51.9" transform="rotate(-90 86.4 51.9)">1</text>
<text x="28.7" y="54.4">6</text>
<text x="28.7" y="57.9">7</text>
<text x="62.1" y="57.9">15</text>
<text x="62.1" y="54.4">16</text>
<text x="86.4" y="64.1" transform="rotate(-90 86.4 64.1)">2</text>
<text x="182.2" y="65.3">GND</text>
<text x="191" y="63.5">9</text>
<text x="34.9" y="70.8" transform="rotate(-90 34.9 70.8)">8</text>
<text x="38.4" y="70.8" transform="rotate(-90 38.4 70.8)">9</text>
<text x="225.4" y="70.1" transform="rotate(-90 225.4 70.1)">2</text>
<text x="228.9" y="70.1" transform="rotate(-90 228.9 70.1)">1</text>
<text x="312.6" y="68.8">1</text>
<text x="324.9" y="68.8">2</text>
<text x="41.9" y="72.4" transform="rotate(-90 41.9 72.4)">10</text>
<text x="45.5" y="72.4" transform="rotate(-90 45.5 72.4)">11</text>
<text x="49" y="72.4" transform="rotate(-90 49 72.4)">12</text>
<text x="31.8" y="128.4">3</text>
<text x="31.8" y="132">2</text>
<text x="54.7" y="128.4">3</text>
<text x="54.7" y="132">2</text>
<text x="31.8" y="135.5">1</text>
<text x="54.7" y="135.5">1</text>
<text x="335.5" y="135.5">1</text>
<text x="349.6" y="135.5">1</text>
<text x="335.5" y="142.6">3</text>
<text x="335.5" y="139">2</text>
<text x="349.6" y="142.6">3</text>
<text x="349.6" y="139">2</text>
<text x="43.5" y="209.6">2</text>
<text x="43.5" y="213.1">1</text>
<text x="129.8" y="227.2">1</text>
<text x="190.4" y="225.1">1</text>
<text x="129.8" y="230.8">2</text>
<text x="190.4" y="229.3">2</text>
<text x="190.4" y="232.9">3</text>
<text x="190.4" y="236.4">4</text>
<text x="235.7" y="237.8">2</text>
<text x="235.7" y="241.3">1</text>
<text x="43.5" y="250.2">1</text>
<text x="43.5" y="246.6">2</text>
</g>
<g font-size="3.2" fill="#f00">
<text x="160.4" y="63.5">8</text>
<text x="163.9" y="65.3">VCC</text>
</g>
<g font-size="2.5">
<text x="52.5" y="71.6" transform="rotate(-90 52.5 71.6)">13</text>
<text x="56.1" y="71.6" transform="rotate(-90 56.1 71.6)">14</text>
</g>
<g font-size="2.5" fill="#00f">
<text x="54.8" y="66.4" transform="rotate(-90 54.8 66.4)">GND</text>
<text x="58.3" y="66.4" transform="rotate(-90 58.3 66.4)">VCC</text>
</g>
<g font-size="1.8" fill="#00f">
<text x="127" y="125.6" transform="rotate(-90 127 125.6)">6</text>
<text x="130.5" y="125.6" transform="rotate(-90 130.5 125.6)">5</text>
<text x="134" y="125.6" transform="rotate(-90 134 125.6)">4</text>
<text x="151.7" y="125.6" transform="rotate(-90 151.7 125.6)">6</text>
<text x="155.2" y="125.6" transform="rotate(-90 155.2 125.6)">5</text>
<text x="158.7" y="125.6" transform="rotate(-90 158.7 125.6)">4</text>
<text x="176.4" y="125.6" transform="rotate(-90 176.4 125.6)">6</text>
<text x="179.9" y="125.6" transform="rotate(-90 179.9 125.6)">5</text>
<text x="183.4" y="125.6" transform="rotate(-90 183.4 125.6)">4</text>
<text x="202.8" y="125.6" transform="rotate(-90 202.8 125.6)">6</text>
<text x="206.3" y="125.6" transform="rotate(-90 206.3 125.6)">5</text>
<text x="209.9" y="125.6" transform="rotate(-90 209.9 125.6)">4</text>
<text x="227.5" y="125.6" transform="rotate(-90 227.5 125.6)">6</text>
<text x="231" y="125.6" transform="rotate(-90 231 125.6)">5</text>
<text x="234.6" y="125.6" transform="rotate(-90 234.6 125.6)">4</text>
<text x="252.2" y="123.9" transform="rotate(-90 252.2 123.9)">6</text>
<text x="255.7" y="123.9" transform="rotate(-90 255.7 123.9)">5</text>
<text x="259.3" y="123.9" transform="rotate(-90 259.3 123.9)">4</text>
<text x="276.9" y="123.9" transform="rotate(-90 276.9 123.9)">6</text>
<text x="280.4" y="123.9" transform="rotate(-90 280.4 123.9)">5</text>
<text x="284" y="123.9" transform="rotate(-90 284 123.9)">4</text>
<text x="301.6" y="123.9" transform="rotate(-90 301.6 123.9)">6</text>
<text x="305.1" y="123.9" transform="rotate(-90 305.1 123.9)">5</text>
<text x="308.6" y="123.9" transform="rotate(-90 308.6 123.9)">4</text>
<text x="77.6" y="127.4" transform="rotate(-90 77.6 127.4)">6</text>
<text x="78.6" y="131.2" transform="rotate(-90 78.6 131.2)">DIN</text>
<text x="81.1" y="127.4" transform="rotate(-90 81.1 127.4)">5</text>
<text x="82.2" y="130.3" transform="rotate(-90 82.2 130.3)">NC</text>
<text x="84.6" y="127.4" transform="rotate(-90 84.6 127.4)">4</text>
<text x="85.7" y="131.8" transform="rotate(-90 85.7 131.8)">GND</text>
<text x="102.3" y="127.4" transform="rotate(-90 102.3 127.4)">6</text>
<text x="103.3" y="131.2" transform="rotate(-90 103.3 131.2)">DIN</text>
<text x="105.8" y="127.4" transform="rotate(-90 105.8 127.4)">5</text>
<text x="106.9" y="130.3" transform="rotate(-90 106.9 130.3)">NC</text>
<text x="109.3" y="127.4" transform="rotate(-90 109.3 127.4)">4</text>
<text x="110.4" y="131.8" transform="rotate(-90 110.4 131.8)">GND</text>
<text x="128" y="129.4" transform="rotate(-90 128 129.4)">DIN</text>
<text x="131.6" y="128.5" transform="rotate(-90 131.6 128.5)">NC</text>
<text x="135.1" y="130" transform="rotate(-90 135.1 130)">GND</text>
<text x="152.7" y="129.4" transform="rotate(-90 152.7 129.4)">DIN</text>
<text x="156.2" y="128.5" transform="rotate(-90 156.2 128.5)">NC</text>
<text x="159.8" y="130" transform="rotate(-90 159.8 130)">GND</text>
<text x="177.4" y="129.4" transform="rotate(-90 177.4 129.4)">DIN</text>
<text x="180.9" y="128.5" transform="rotate(-90 180.9 128.5)">NC</text>
<text x="184.5" y="130" transform="rotate(-90 184.5 130)">GND</text>
<text x="203.9" y="129.4" transform="rotate(-90 203.9 129.4)">DIN</text>
<text x="207.4" y="128.5" transform="rotate(-90 207.4 128.5)">NC</text>
<text x="210.9" y="130" transform="rotate(-90 210.9 130)">GND</text>
<text x="228.6" y="129.4" transform="rotate(-90 228.6 129.4)">DIN</text>
<text x="232.1" y="128.5" transform="rotate(-90 232.1 128.5)">NC</text>
<text x="235.6" y="130" transform="rotate(-90 235.6 130)">GND</text>
<text x="253.3" y="127.6" transform="rotate(-90 253.3 127.6)">DIN</text>
<text x="256.8" y="126.8" transform="rotate(-90 256.8 126.8)">NC</text>
<text x="260.3" y="128.3" transform="rotate(-90 260.3 128.3)">GND</text>
<text x="278" y="127.6" transform="rotate(-90 278 127.6)">DIN</text>
<text x="281.5" y="126.8" transform="rotate(-90 281.5 126.8)">NC</text>
<text x="285" y="128.3" transform="rotate(-90 285 128.3)">GND</text>
<text x="302.6" y="127.6" transform="rotate(-90 302.6 127.6)">DIN</text>
<text x="306.2" y="126.8" transform="rotate(-90 306.2 126.8)">NC</text>
<text x="309.7" y="128.3" transform="rotate(-90 309.7 128.3)">GND</text>
<text x="79" y="137.6" transform="rotate(-90 79 137.6)">VDD</text>
<text x="82.2" y="137.6" transform="rotate(-90 82.2 137.6)">VDD</text>
<text x="85.7" y="137.6" transform="rotate(-90 85.7 137.6)">DO</text>
<text x="88.5" y="138" transform="rotate(-90 88.5 138)">TX1812HC</text>
<text x="103.7" y="137.6" transform="rotate(-90 103.7 137.6)">VDD</text>
<text x="106.9" y="137.6" transform="rotate(-90 106.9 137.6)">VDD</text>
<text x="110.4" y="137.6" transform="rotate(-90 110.4 137.6)">DO</text>
<text x="113.2" y="138" transform="rotate(-90 113.2 138)">TX1812HC</text>
<text x="127" y="137.3" transform="rotate(-90 127 137.3)">1</text>
<text x="128.4" y="135.9" transform="rotate(-90 128.4 135.9)">VDD</text>
<text x="130.5" y="137.3" transform="rotate(-90 130.5 137.3)">2</text>
<text x="131.6" y="135.9" transform="rotate(-90 131.6 135.9)">VDD</text>
<text x="134" y="137.3" transform="rotate(-90 134 137.3)">3</text>
<text x="135.1" y="135.9" transform="rotate(-90 135.1 135.9)">DO</text>
<text x="137.9" y="136.2" transform="rotate(-90 137.9 136.2)">TX1812HC</text>
<text x="151.7" y="137.3" transform="rotate(-90 151.7 137.3)">1</text>
<text x="153.1" y="135.9" transform="rotate(-90 153.1 135.9)">VDD</text>
<text x="155.2" y="137.3" transform="rotate(-90 155.2 137.3)">2</text>
<text x="156.2" y="135.9" transform="rotate(-90 156.2 135.9)">VDD</text>
<text x="158.7" y="137.3" transform="rotate(-90 158.7 137.3)">3</text>
<text x="159.8" y="135.9" transform="rotate(-90 159.8 135.9)">DO</text>
<text x="162.6" y="136.2" transform="rotate(-90 162.6 136.2)">TX1812HC</text>
<text x="176.4" y="137.3" transform="rotate(-90 176.4 137.3)">1</text>
<text x="177.8" y="135.9" transform="rotate(-90 177.8 135.9)">VDD</text>
<text x="179.9" y="137.3" transform="rotate(-90 179.9 137.3)">2</text>
<text x="180.9" y="135.9" transform="rotate(-90 180.9 135.9)">VDD</text>
<text x="183.4" y="137.3" transform="rotate(-90 183.4 137.3)">3</text>
<text x="184.5" y="135.9" transform="rotate(-90 184.5 135.9)">DO</text>
<text x="187.3" y="136.2" transform="rotate(-90 187.3 136.2)">TX1812HC</text>
<text x="202.8" y="137.3" transform="rotate(-90 202.8 137.3)">1</text>
<text x="204.2" y="135.9" transform="rotate(-90 204.2 135.9)">VDD</text>
<text x="206.3" y="137.3" transform="rotate(-90 206.3 137.3)">2</text>
<text x="207.4" y="135.9" transform="rotate(-90 207.4 135.9)">VDD</text>
<text x="209.9" y="137.3" transform="rotate(-90 209.9 137.3)">3</text>
<text x="210.9" y="135.9" transform="rotate(-90 210.9 135.9)">DO</text>
<text x="213.7" y="136.2" transform="rotate(-90 213.7 136.2)">TX1812HC</text>
<text x="227.5" y="137.3" transform="rotate(-90 227.5 137.3)">1</text>
<text x="228.9" y="135.9" transform="rotate(-90 228.9 135.9)">VDD</text>
<text x="231" y="137.3" transform="rotate(-90 231 137.3)">2</text>
<text x="232.1" y="135.9" transform="rotate(-90 232.1 135.9)">VDD</text>
<text x="234.6" y="137.3" transform="rotate(-90 234.6 137.3)">3</text>
<text x="235.6" y="135.9" transform="rotate(-90 235.6 135.9)">DO</text>
<text x="238.4" y="136.2" transform="rotate(-90 238.4 136.2)">TX1812HC</text>
<text x="252.2" y="135.6" transform="rotate(-90 252.2 135.6)">1</text>
<text x="253.6" y="134.1" transform="rotate(-90 253.6 134.1)">VDD</text>
<text x="255.7" y="135.6" transform="rotate(-90 255.7 135.6)">2</text>
<text x="256.8" y="134.1" transform="rotate(-90 256.8 134.1)">VDD</text>
<text x="259.3" y="135.6" transform="rotate(-90 259.3 135.6)">3</text>
<text x="260.3" y="134.1" transform="rotate(-90 260.3 134.1)">DO</text>
<text x="263.1" y="134.4" transform="rotate(-90 263.1 134.4)">TX1812HC</text>
<text x="276.9" y="135.6" transform="rotate(-90 276.9 135.6)">1</text>
<text x="278.3" y="134.1" transform="rotate(-90 278.3 134.1)">VDD</text>
<text x="280.4" y="135.6" transform="rotate(-90 280.4 135.6)">2</text>
<text x="281.5" y="134.1" transform="rotate(-90 281.5 134.1)">VDD</text>
<text x="284" y="135.6" transform="rotate(-90 284 135.6)">3</text>
<text x="285" y="134.1" transform="rotate(-90 285 134.1)">DO</text>
<text x="287.8" y="134.4" transform="rotate(-90 287.8 134.4)">TX1812HC</text>
<text x="301.6" y="135.6" transform="rotate(-90 301.6 135.6)">1</text>
<text x="303" y="134.1" transform="rotate(-90 303 134.1)">VDD</text>
<text x="305.1" y="135.6" transform="rotate(-90 305.1 135.6)">2</text>
<text x="306.2" y="134.1" transform="rotate(-90 306.2 134.1)">VDD</text>
<text x="308.6" y="135.6" transform="rotate(-90 308.6 135.6)">3</text>
<text x="309.7" y="134.1" transform="rotate(-90 309.7 134.1)">DO</text>
<text x="312.5" y="134.4" transform="rotate(-90 312.5 134.4)">TX1812HC</text>
<text x="77.6" y="139.1" transform="rotate(-90 77.6 139.1)">1</text>
<text x="81.1" y="139.1" transform="rotate(-90 81.1 139.1)">2</text>
<text x="84.6" y="139.1" transform="rotate(-90 84.6 139.1)">3</text>
<text x="102.3" y="139.1" transform="rotate(-90 102.3 139.1)">1</text>
<text x="105.8" y="139.1" transform="rotate(-90 105.8 139.1)">2</text>
<text x="109.3" y="139.1" transform="rotate(-90 109.3 139.1)">3</text>
</g>
</svg>
